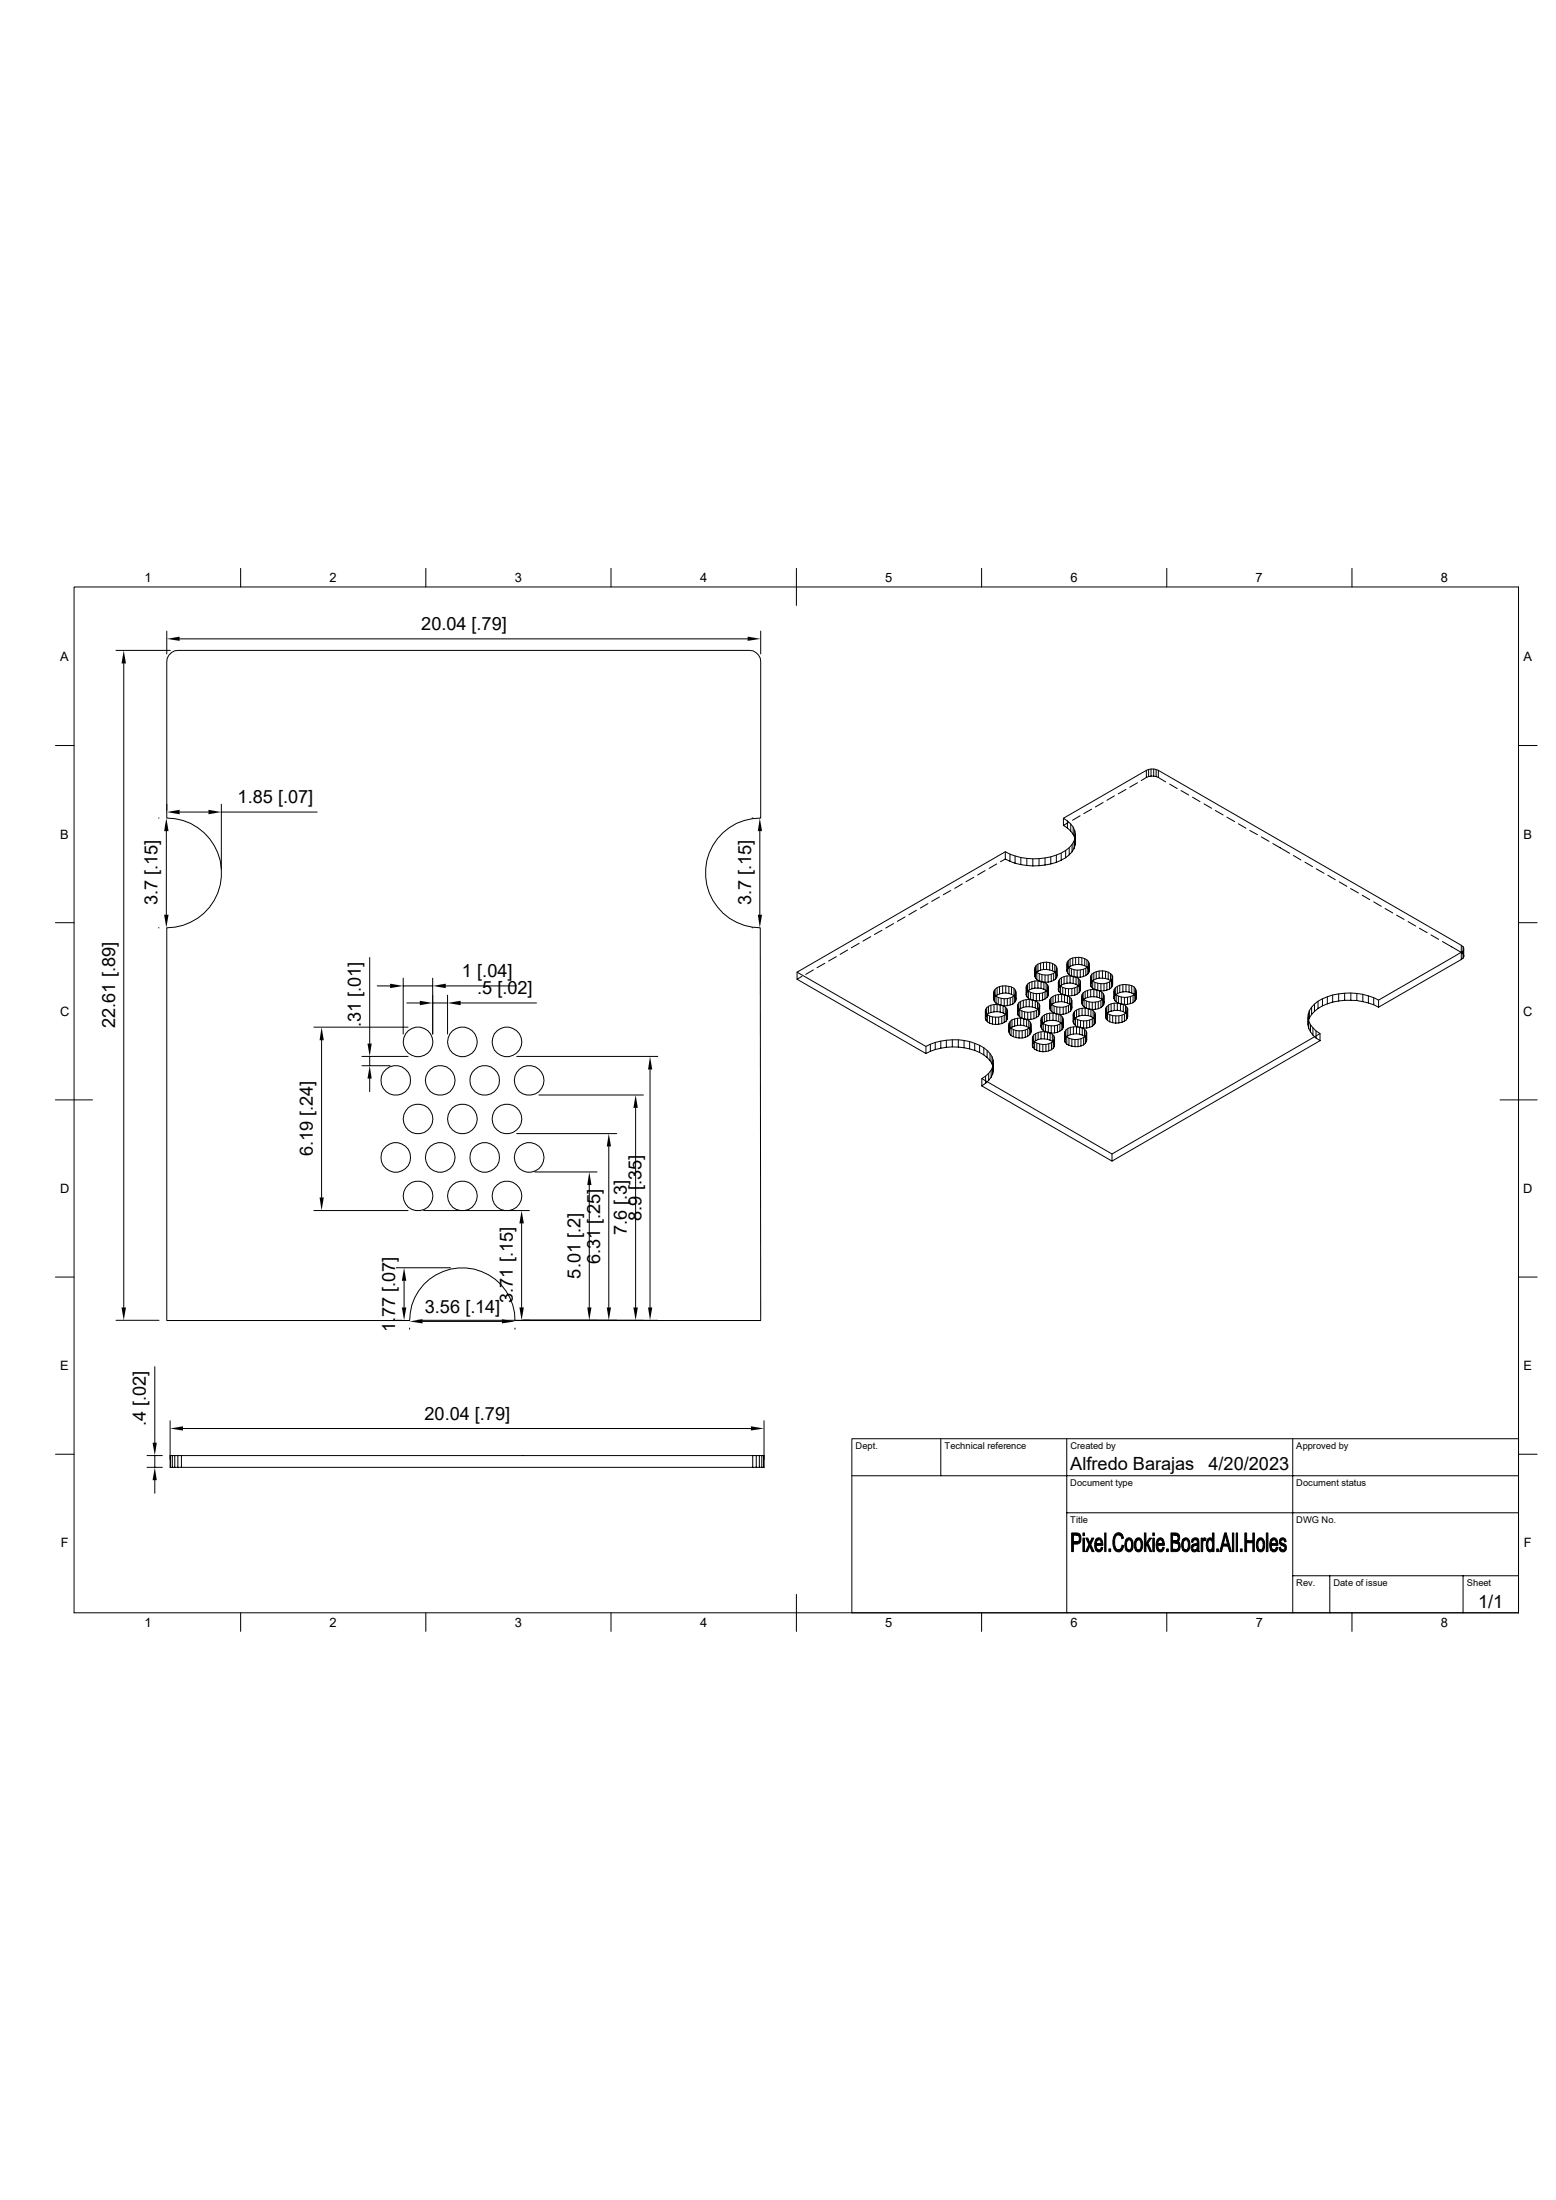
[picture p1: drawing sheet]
<svg xmlns="http://www.w3.org/2000/svg" width="297mm" height="420mm" viewBox="0 0 297 420" stroke-linecap="round" stroke-linejoin="round" font-family="sans-serif">
<g fill="none" stroke="#000" stroke-width=".19">
<path d="M14.1 112.1h275.8v195.8h-275.8zM45.9 108.5v3.6M81.3 108.5v3.6M116.6 108.5v3.6M152 108.5v7.1M187.4 108.5v3.6M222.7 108.5v3.6M258.1 108.5v3.6M22.1 124.2h10.4M23.6 126.7v122.9M31.8 120.5v4.3M32.3 125.1l1-.9h.7h109a2.18 2.18 0 0 1 2.2 2.1v29.9a10.5 10.5 0 0 0-10.5 10.4 10.5 10.5 0 0 0 10.4 10.5l.1 75h-46.9a10.1 10.1 0 0 0-10.1-10.1 10.1 10.1 0 0 0-10 10.1h-46.4v-75a10.5 10.5 0 0 0 10.5-10.5 10.5 10.5 0 0 0-10.5-10.4v-29.9l.1-.7z"/>
<path d="M34.3 122h108.4M145.2 120.5v4.3M10.6 142.3h3.5M30.3 156.2h.1M31.7 158.7v15.9M31.8 153.5v1.2M34.3 155h5.5M42.2 153.5v12.4M42.2 155h18.3M143.6 156.2h.1M145 158.7v15.9M203 156.2v1.4l.8 .5"/>
<path d="M203.8 156.7v1.4l.6 .6M204 157l-1 .6M204.4 157.3v1.4l.5 .6M204.9 157.9v1.4l.2 .6M205.1 158.6l.2 2M205.2 159.9v1.4l-.2 .7M205.3 159.3l-.1 2M206.2 155.7l-1.5 .9M208.4 154.5l-1.5 .8M210.6 153.2l-1.5 .9M212.7 151.9l-1.4 .9M214.9 150.7l-1.5 .9"/>
<path d="M217.1 149.4l-1.5 .9M218.8 147.1v1.3l-1 .6M219.2 146.9v1.4l-.4 .1M219.7 146.8v1.4l-.5 .1M220.2 146.8v1.4h-.5M220.7 146.9v1.4l-.5-.1M221.1 147.1v1.3l-.4-.1M221.1 148.4l1.4 .9M223.3 149.7l1.4 .8M225.4 150.9l1.5 .9M227.6 152.2l1.5 .8M229.8 153.5l1.5 .8"/>
<path d="M232 154.7l1.5 .9M234.2 156l1.5 .8M236.4 157.3l1.4 .8M238.5 158.5l1.5 .8M240.7 159.8l1.5 .8M289.9 142.3h3.5M10.6 176.1h3.5M30.3 177.1h.1M143.6 177.1h.1M166.2 178.8l-1.5 .9M168.4 177.6l-1.5 .8M170.6 176.3l-1.5 .9"/>
<path d="M172.8 175l-1.5 .9M174.9 173.8l-1.4 .8M177.1 172.5l-1.4 .9M179.3 171.2l-1.5 .9M181.5 170l-1.5 .8M183.7 168.7l-1.5 .9M185.9 167.5l-1.5 .8M188 166.2l-1.4 .8M190.2 164.9l-1.4 .9M191.9 162.6v1.4l-.9 .5M192.8 163.1v1.3l-.9-.4M193.8 163.4v1.4l-1-.4"/>
<path d="M194.9 163.7v1.4l-1.1-.3M196 163.9v1.3l-1.1-.1M197.1 164v1.3l-1.1-.1M198.3 163.9v1.4h-1.2M199.5 163.8v1.3l-1.2 .2M200.6 163.6v1.3l-1.1 .2M201.6 163.2v1.4l-1 .3M202.6 162.9v1.3l-1 .4M203.4 162.3v1.4l-.8 .5M204.1 161.8v1.4l-.7 .5M204.6 161.2v1.4l-.5 .6M205 160.6v1.4l-.4 .6"/>
<path d="M243 161l3.2 1.9M246.9 163.3l1.4 .9M249.1 164.6l1.4 .8M251.2 165.9l1.5 .8M253.4 167.1l1.5 .8M255.7 168.4l1.4 .8M257.8 169.6l1.5 .9M260 170.9l1.5 .8M262.2 172.2l1.5 .8M264.4 173.4l1.5 .9M266.6 174.7l1.4 .8M268.8 175.9l1.4 .9"/>
<path d="M270.9 177.2l1.5 .9M273.1 178.5l1.5 .8M275.3 179.7l3.6 2.1 .4 .3 .1 .5M289.9 176.1h3.5M59.9 196.1h18M61.4 198.6v30M70.6 182.8v16.4M72 188.2h2.5M77 186.7v10.7M77 188.2h5.6M77.6 191.5h2.5M82.6 191.5h2.8"/>
<path d="M82.6 186.7v10.7M85.1 188.2h13.5M85.4 190v7.4M87.9 191.5h14.5M152.1 185.6v1.3l24.6 14.2M152.1 185.6l39.8-23a11.9 11.9 0 0 0 11.5-.3 3.2 3.2 0 0 0 .4-5.6l-.8-.5 15.8-9.1a2.58 2.58 0 0 1 2.3 0l58.2 33.6a.67 .67 0 0 1-.4 1.1l-15.8 9.1a12.2 12.2 0 0 0-11.5 .2 3.3 3.3 0 0 0-1.8 3.8 5 5 0 0 0 2.2 2.4l-39.7 23-24.9-14.4a3.3 3.3 0 0 0 2-4.2 7.7 7.7 0 0 0-6.5-3.2 11.9 11.9 0 0 0-6.2 1.3zM153.1 186.4l-1 .5M155.2 185.2l-1.4 .8M157.4 183.9l-1.4 .8M159.6 182.6l-1.4 .9M161.8 181.4l-1.4 .8M164 180.1l-1.5 .8"/>
<path d="M176.7 199.8v1.3l.9-.4M177.6 199.3v1.4l.9-.3M178.5 199v1.4l1.1-.3M179.6 198.8v1.3l1-.2M180.6 198.6v1.3h1.2M181.8 198.5v1.4h1.1M182.9 198.5v1.4l1.1 .1M184 198.6v1.4l1.1 .2M185.1 198.8v1.4l1 .3M186.1 199.2v1.3l.9 .4M187 199.6v1.3l.8 .5M188.1 193.1v1.3v-.3"/>
<path d="M188.1 192.7v1.4M188.2 193.4v1.4l-.1-.4M188.3 192.4a2.94 2.94 0 0 1 3.9 .1 1.05 1.05 0 0 1-1 1.6 2.81 2.81 0 0 1-3-.7l-.1-.7zM188.3 192.4v1.4M188.3 193.8l-.2 .3M188.4 193.7l-.1 .1M188.5 193.7v1.4l-.3-.3M188.7 192.1v1.4l.4-.2M188.7 193.5l-.3 .2M188.9 194v1.3l-.4-.2M189.1 191.9v1.4l.6-.1M189.4 194.1v1.4"/>
<path d="M189.7 189.5v1.4v-.4M189.7 191.8v1.4l.6-.1M189.7 189.2v1.3M189.8 189.9v1.3l-.1-.3M189.9 188.8v1.4M189.9 190.2l-.2 .3M189.9 188.8a3.1 3.1 0 0 1 3.6-.1 1.03 1.03 0 0 1 .3 1.1 1.03 1.03 0 0 1-1 .7 2.87 2.87 0 0 1-3-.6l-.1-.4zM190 194.2v1.4M190.1 190.2v1.3l-.3-.3M190.3 191.8v1.3l.6 .1M190.3 188.6v1.3l.5-.2M190.3 189.9l-.4 .3"/>
<path d="M190.5 190.4v1.4l-.4-.3M190.6 194.2v1.3M190.8 188.3v1.4l.6-.1M190.9 191.8v1.4l.6 .2v-1.4M191.1 190.6v1.3M191.2 194.1v1.3M191.4 188.2v1.4h.6M191.5 193.4l.4 .2M191.7 190.7v1.3M191.7 193.8v1.4M191.9 193.6l.3 .3M191.9 192.2v1.4"/>
<path d="M192 188.2v1.4l.6 .1M192.1 193.5v1.4M192.2 193.9a.88 .88 0 0 1-.5 1.3 3.3 3.3 0 0 1-2.8 .1M192.2 192.5v1.4M192.2 193.3v1.3M192.3 190.6v1.4M192.3 192.9v1.4M192.6 195.7v1.3v-.3M192.6 188.3v1.4l.5 .1v-1.4M192.6 195.3v1.4M192.7 196v1.4l-.1-.4M192.8 190.5v1.4"/>
<path d="M192.8 195v1.3M192.8 196.3l-.2 .4M192.8 195a2.94 2.94 0 0 1 3.9 .2 .87 .87 0 0 1-.5 1.2 2.92 2.92 0 0 1-3.5-.4l-.1-.7zM193 196.3v1.4l-.3-.3M193.1 189.8l.4 .3M193.2 194.7v1.4l.5-.2M193.2 196.1l-.4 .2M193.3 190.3v1.4M193.4 196.6v1.3l-.4-.2M193.5 190.1l.3 .3M193.5 188.7v1.4M193.7 194.5v1.4l.5-.2"/>
<path d="M193.7 190v1.4M193.8 190.4a1.02 1.02 0 0 1-1 1.5 3.2 3.2 0 0 1-2.3-.1M193.8 189v1.4M193.9 189.7v1.4M193.9 189.4v1.3M193.9 196.7v1.4M194.2 194.4v1.3h.6M194.2 192.1v1.4l.1-.4M194.3 191.8v1.3M194.4 192.4v1.4l-.2-.3M194.5 191.4v1.4M194.5 192.8l-.2 .3"/>
<path d="M194.5 191.4a2.94 2.94 0 0 1 3.8 .2 1.02 1.02 0 0 1-.9 1.5 2.81 2.81 0 0 1-3-.7l-.1-.6zM194.5 196.8v1.4M194.6 192.7v1.4l-.2-.3M194.8 194.4v1.3l.6 .1M194.8 191.2v1.3l.5-.2M194.8 192.5l-.3 .3M195.1 193v1.4l-.5-.3M195.1 196.8v1.4M195.3 191v1.3l.6-.1M195.4 194.4v1.4l.6 .2v-1.4M195.6 193.2v1.4M195.7 196.6v1.4"/>
<path d="M195.9 190.8v1.4h.6M195.9 188.6v1.3v-.3M195.9 188.2v1.4M196 196l.4 .2M196 188.9v1.4l-.1-.4M196.1 187.9a2.94 2.94 0 0 1 3.9 .1 .92 .92 0 0 1-.5 1.4 3 3 0 0 1-3.5-.5l-.1-.7zM196.1 187.9v1.4M196.1 189.3l-.2 .3M196.2 193.3v1.3M196.2 196.4v1.4M196.3 189.2v1.4l-.3-.3M196.4 196.2l.3 .3"/>
<path d="M196.4 194.9v1.3M196.5 190.8v1.4h.6M196.5 187.6v1.4l.5-.2M196.5 189l-.4 .3M196.6 196.2v1.3M196.7 196.5a.92 .92 0 0 1-.5 1.3 3.1 3.1 0 0 1-2.8 .1M196.7 195.2v1.3M196.7 189.4v1.4l-.4-.2M196.8 193.2v1.4M196.8 195.8v1.4M196.8 195.5v1.3M197 187.4v1.4l.5-.2"/>
<path d="M197.1 198.2v1.4v-.3M197.1 190.9v1.3l.5 .2v-1.3M197.1 197.9v1.4M197.2 198.6v1.4l-.1-.4M197.2 189.6v1.4M197.3 197.6a2.93 2.93 0 0 1 3.9 .1 1.06 1.06 0 0 1-1 1.6 3 3 0 0 1-3-.7l-.1-.4zM197.3 197.6v1.4M197.3 199l-.2 .3M197.4 193.1v1.4M197.5 198.9v1.4l-.3-.3M197.5 187.3v1.3h.6M197.5 185v1.4l.1-.3"/>
<path d="M197.6 184.7v1.4M197.6 192.4l.4 .3M197.7 185.3v1.4l-.2-.3M197.7 197.3v1.4l.5-.2M197.7 198.7l-.4 .3M197.8 184.3a2.94 2.94 0 0 1 3.8 .2 .92 .92 0 0 1-.5 1.3 3.4 3.4 0 0 1-3.2-.1 .89 .89 0 0 1-.1-1.4zM197.8 184.3v1.4M197.8 185.7l-.2 .4M197.8 189.7v1.4M197.8 192.9v1.4M197.9 199.1v1.4l-.4-.2M197.9 185.7v1.3l-.2-.3"/>
<path d="M198 192.7l.3 .3M198 191.3v1.4M198.1 187.2v1.4l.6 .1M198.1 184.1v1.3l.5-.2M198.1 185.4l-.3 .3M198.2 197.1v1.4l.5-.2M198.2 192.6v1.4M198.3 193a.9 .9 0 0 1-.5 1.3 3.3 3.3 0 0 1-2.7 .1M198.3 191.6v1.4M198.4 185.9v1.4l-.5-.3M198.4 189.7v1.4M198.4 192.3v1.4"/>
<path d="M198.5 191.9v1.4M198.5 199.3v1.4M198.6 183.9v1.3l.6-.1M198.7 197v1.3h.6M198.7 194.7v1.4l.1-.4M198.7 187.3v1.4l.6 .1v-1.3M198.8 194.4v1.3M198.8 195.1v1.3l-.1-.3M198.9 186.1v1.4M199 194.1a2.99 2.99 0 0 1 3.8 .1 .9 .9 0 0 1-.5 1.3 3.1 3.1 0 0 1-3.5-.4v-.7zM199 194.1v1.3M199 195.4l-.2 .3"/>
<path d="M199 189.6v1.3M199.1 199.4v1.4M199.1 195.4v1.3l-.3-.3M199.2 183.7v1.4h.6M199.3 188.8l.4 .3M199.3 196.9v1.4l.6 .1M199.3 193.8v1.3l.5-.2M199.3 195.1l-.3 .3M199.5 186.1v1.4M199.5 189.4v1.3M199.6 195.6v1.4l-.5-.3M199.6 199.4v1.3"/>
<path d="M199.7 189.1l.3 .3M199.7 187.7v1.4M199.8 183.7v1.4l.6 .1M199.8 193.5v1.4l.6-.1M199.9 189.1v1.3M199.9 197v1.4l.5 .2v-1.4M200 189.4a.9 .9 0 0 1-.5 1.3 3.3 3.3 0 0 1-2.8 .1M200 188v1.4M200.1 186.1v1.4M200.1 188.4v1.7M200.1 195.8v1.3M200.2 199.3v1.3"/>
<path d="M200.4 193.4v1.4h.6M200.4 191.2v1.3v-.3M200.4 183.8v1.4l.5 .1v-1.4M200.4 190.8v1.4M200.4 198.6l.5 .2M200.5 191.5v1.4l-.1-.4M200.6 190.5v1.4M200.6 191.9l-.2 .3M200.6 190.5a2.99 2.99 0 0 1 3.9 .1 .9 .9 0 0 1-.5 1.3 3.1 3.1 0 0 1-3.5-.4l-.1-.7zM200.7 186v1.4M200.7 195.8v1.4M200.7 199.1v1.3"/>
<path d="M200.8 191.8v1.4l-.3-.3M200.9 198.8l.3 .3M200.9 197.4v1.4M200.9 185.3l.4 .2M201 193.4v1.4l.6 .1M201 190.2v1.4l.5-.2M201 191.6l-.4 .3M201 198.8v1.4M201.1 185.8v1.4M201.2 199.1a.88 .88 0 0 1-.5 1.3 3.3 3.3 0 0 1-2.8 .1M201.2 197.7v1.4M201.2 192.1v1.3l-.4-.2"/>
<path d="M201.3 198.4v1.4M201.3 195.8v1.4M201.3 198.1v1.4M201.3 185.5l.3 .4M201.3 184.2v1.3M201.5 190v1.4l.5-.1M201.5 185.5v1.4M201.6 193.5v1.4l.5 .1v-1.4M201.6 185.9a.87 .87 0 0 1-.5 1.3 3.3 3.3 0 0 1-2.7 .1M201.6 184.5v1.4M201.7 185.2v1.4M201.7 192.2v1.4"/>
<path d="M201.8 184.8v1.4M201.8 195.7v1.4M202 189.9v1.4l.6-.1M202 187.6v1.4l.1-.4M202.1 187.3v1.3M202.1 195l.4 .3M202.1 188v1.3l-.1-.3M202.3 186.9a2.94 2.94 0 0 1 3.8 .2 .87 .87 0 0 1-.5 1.3 2.92 2.92 0 0 1-3.5-.4v-.7zM202.3 186.9v1.4M202.3 188.3l-.2 .3M202.3 192.3v1.4M202.3 195.5v1.3"/>
<path d="M202.4 188.3v1.3l-.3-.3M202.5 195.3l.3 .3M202.5 193.9v1.4M202.6 186.6v1.4l.5-.2M202.6 188l-.3 .3M202.6 189.9v1.3l.6 .1M202.7 195.2v1.4M202.8 195.6a.87 .87 0 0 1-.5 1.2 3.2 3.2 0 0 1-2.7 .2M202.8 194.2v1.4M202.9 188.5v1.4l-.5-.3M202.9 194.9v1.4M202.9 192.3v1.3"/>
<path d="M202.9 194.5v1.4M203.1 186.4v1.4l.6-.1M203.2 197.3v1.4v-.4M203.2 189.9v1.4l.6 .2v-1.4M203.2 197v1.3M203.3 197.7v1.3l-.1-.3M203.4 188.7v1.3M203.5 196.6v1.4M203.5 198l-.3 .3M203.5 196.6a2.93 2.93 0 0 1 3.8 .2 .88 .88 0 0 1-.5 1.3 2.99 2.99 0 0 1-3.5-.4l-.1-.4zM203.5 192.2v1.3M203.6 198v1.3l-.3-.3"/>
<path d="M203.7 186.3v1.4h.6M203.7 184.1v1.3v-.3M203.7 183.7v1.4M203.8 191.5l.4 .2M203.8 184.4v1.4l-.1-.4M203.8 196.3v1.4l.5-.2M203.8 197.7l-.3 .3M203.9 183.4v1.3M203.9 184.7l-.2 .4M203.9 183.4a2.94 2.94 0 0 1 3.9 .2 .87 .87 0 0 1-.5 1.2 2.92 2.92 0 0 1-3.5-.4l-.1-.7zM204 188.8v1.3M204 191.9v1.4"/>
<path d="M204 198.2v1.4l-.4-.3M204.1 184.7v1.4l-.3-.3M204.2 191.7l.3 .3M204.2 190.3v1.4M204.3 186.3v1.4h.6M204.3 183.1v1.4l.5-.2M204.3 184.5l-.4 .2M204.3 196.1v1.4l.6-.1M204.3 191.6v1.4M204.5 192a.87 .87 0 0 1-.5 1.3 3.2 3.2 0 0 1-2.8 .1M204.5 190.6v1.4M204.5 185v1.3l-.4-.2"/>
<path d="M204.6 188.7v1.4M204.6 191v1.7M204.6 198.4v1.3M204.8 182.9v1.4l.5-.2M204.9 193.8v1.3v-.3M204.9 186.4v1.3l.5 .2v-1.3M204.9 196v1.4h.6M204.9 193.4v1.4M205 194.1v1.4l-.1-.4M205 185.1v1.4M205.1 193.1v1.4M205.1 194.5l-.2 .3"/>
<path d="M205.1 193.1a2.93 2.93 0 0 1 3.9 .2 .88 .88 0 0 1-.5 1.2 2.99 2.99 0 0 1-3.5-.4l-.1-.3zM205.1 188.6v1.4M205.2 198.5v1.3M205.3 194.4v1.4l-.3-.3M205.3 182.8v1.3h.6M205.4 187.9l.4 .3M205.5 196v1.4h.6M205.5 192.8v1.4l.5-.2M205.5 194.2l-.4 .3M205.6 185.2v1.4M205.6 188.4v1.4M205.7 194.6v1.4l-.4-.2"/>
<path d="M205.8 198.4v1.4M205.8 188.2l.3 .3M205.8 186.8v1.4M205.9 182.8v1.3l.6 .1M206 192.6v1.4l.5-.2M206 188.1v1.4M206.1 196.1v1.3l.5 .2v-1.3M206.1 188.5a1.28 1.28 0 0 1-1.5 1.6h-.6l-1.1-.2M206.1 187.1v1.4M206.2 185.2v1.4M206.2 187.8v1.3M206.2 187.5v1.3"/>
<path d="M206.2 194.8v1.4M206.3 198.3v1.4M206.5 190.2v1.4v-.4M206.5 182.8v1.4l.6 .2v-1.4M206.5 192.5v1.3h.6M206.5 189.9v1.3M206.6 197.6l.4 .3M206.6 190.5v1.4l-.1-.3M206.8 189.5v1.4M206.8 190.9l-.3 .3M206.8 189.5a2.93 2.93 0 0 1 3.8 .2 1.28 1.28 0 0 1-1.5 1.6 2.21 2.21 0 0 1-2.6-1.1zM206.8 185v1.4"/>
<path d="M206.8 194.9v1.4M206.8 198.1v1.4M206.9 190.8v1.4l-.3-.3M207 197.9l.3 .3M207 196.5v1.4M207.1 184.4l.4 .2M207.1 192.4v1.4l.6 .1M207.1 189.3v1.3l.5-.2M207.1 190.6l-.3 .3M207.2 197.8v1.4M207.3 184.8v1.4M207.3 198.2a1.06 1.06 0 0 1-1 1.5 3.5 3.5 0 0 1-2.3-.1"/>
<path d="M207.3 196.8v1.4M207.3 191.1v1.4l-.4-.3M207.4 197.5v1.3M207.4 194.9v1.4M207.4 197.1v1.4M207.5 184.6l.3 .3M207.5 183.3v1.3M207.6 189.1v1.3l.6-.1M207.6 184.6v1.3M207.7 192.5v1.4l.5 .2v-1.4M207.8 184.9a.92 .92 0 0 1-.5 1.3 3.1 3.1 0 0 1-2.8 .1M207.8 183.6v1.3"/>
<path d="M207.9 184.2v1.4M207.9 183.9v1.4M207.9 191.3v1.4M208 194.7v1.4M208.2 186.6v1.4v-.3M208.2 188.9v1.4h.6M208.2 186.3v1.4M208.2 194.1l.5 .2M208.3 187v1.4l-.1-.4M208.4 186v1.4M208.4 187.4l-.2 .3M208.4 186a2.93 2.93 0 0 1 3.9 .1 1.06 1.06 0 0 1-1 1.6 3 3 0 0 1-3-.7l-.1-.4z"/>
<path d="M208.5 191.3v1.4M208.5 194.5v1.4M208.6 187.3v1.4l-.3-.3M208.7 194.3l.3 .3M208.7 193v1.3M208.8 188.9v1.4h.6M208.8 185.7v1.4l.5-.2M208.8 187.1l-.4 .3M208.8 194.3v1.3M209 194.6a1.05 1.05 0 0 1-1 1.5 4 4 0 0 1-2.3-.1M209 193.3v1.3M209 187.5v1.4l-.4-.2"/>
<path d="M209.1 191.3v1.4M209.1 193.6l-.1 1.7M209.3 185.5v1.4l.5-.2M209.4 189v1.3l.5 .2v-1.4M209.5 187.7v1.4M209.6 191.2v1.4M209.8 185.4v1.3h.6M209.9 190.5l.4 .3M210.1 187.8v1.4M210.1 191v1.4M210.3 190.8l.3 .3M210.3 189.4v1.4"/>
<path d="M210.4 185.3v1.4l.6 .1M210.5 190.7v1.4M210.6 191.1a1.05 1.05 0 0 1-1 1.5 4 4 0 0 1-2.3-.1M210.6 189.7v1.4M210.7 190.4v1.4M210.7 187.8v1.3M210.7 190v1.4M211 192.8v1.4l.1-.4M211 185.4v1.4l.5 .1v-1.3M211.1 192.4v1.4M211.2 193.2v1.3l-.2-.3M211.3 192.2a2.94 2.94 0 0 1 3.8 .1 1.05 1.05 0 0 1-.9 1.5 2.81 2.81 0 0 1-3-.6l-.1-.8z"/>
<path d="M211.3 187.7v1.3M211.3 192.2v1.3M211.3 193.5l-.2 .3M211.4 193.5v1.3l-.2-.3M211.5 186.9l.5 .3M211.6 191.9v1.3l.5-.2M211.6 193.2l-.3 .3M211.8 187.5v1.3M211.8 193.7v1.4l-.4-.3M212 187.2l.3 .3M212 185.8v1.4M212.1 191.6v1.4l.6-.1"/>
<path d="M212.1 187.2v1.4M212.3 187.5a.88 .88 0 0 1-.5 1.3 3.3 3.3 0 0 1-2.8 .1M212.3 186.1v1.4M212.3 186.8v1.4M212.4 186.5v1.4M212.4 193.9v1.3M212.6 189.3v1.3l.1-.3M212.7 191.5v1.4h.6M212.7 188.9v1.4M212.8 189.6v1.4l-.2-.4M212.9 188.6v1.3M212.9 189.9l-.2 .4"/>
<path d="M212.9 188.6a3.1 3.1 0 0 1 3.6-.2 1.03 1.03 0 0 1 .3 1.2 1.03 1.03 0 0 1-1 .6 2.87 2.87 0 0 1-3-.6l-.1-.7zM213 193.9v1.4M213.1 189.9v1.4l-.3-.3M213.3 191.5v1.4l.6 .1M213.3 188.3v1.4l.4-.2M213.3 189.7l-.4 .2M213.5 190.2v1.3l-.4-.2M213.6 193.9v1.4M213.7 188.1v1.4l.6-.1M213.9 191.6v1.4l.5 .1v-1.4M214 190.3v1.4M214.2 193.8v1.4"/>
<path d="M214.3 188v1.4l.6-.1M214.4 193.1l.4 .3M214.6 190.4v1.4M214.6 193.6v1.3M214.8 193.4l.3 .3M214.8 192v1.4M214.9 188v1.3l.6 .1M215 193.3v1.4M215.1 193.7a.88 .88 0 0 1-.5 1.2 3.3 3.3 0 0 1-2.8 .2M215.1 192.3v1.4M215.2 193v1.4M215.2 190.4v1.3"/>
<path d="M215.3 192.6v1.4M215.5 188v1.4l.5 .2v-1.4M215.8 190.2v1.4M216 189.6l.5 .2M216.3 190v1.4M216.5 189.8l.2 .3M216.5 188.4v1.4M216.6 189.8v1.3M216.7 190.1a1.02 1.02 0 0 1-.9 1.5 3.2 3.2 0 0 1-2.3-.1M216.7 188.8v1.3M216.8 189.4v1.4M216.9 189.1v1.4"/>
<path d="M249.7 194.3v1.4M249.7 195a3.8 3.8 0 0 0 2.3 3.7M249.7 193.6v1.4M249.8 194.9v1.4M249.9 194.3l-.2 .7M249.9 192.9v1.4M250.1 195.6v1.4M250.4 192.3v1.4M250.6 196.2v1.4M250.9 191.7v1.4M251.2 196.8v1.4M251.6 191.1v1.4"/>
<path d="M252 198.7l-39.7 23M252 197.3v1.4M252.4 190.7v1.3M253.4 190.3v1.3M254.4 189.9v1.4M255.5 189.7v1.4M256.7 189.6v1.4M257.9 189.6v1.4M259 189.7v1.3M260.1 189.8v1.4M261.2 190.1v1.4M262.2 190.5v1.3"/>
<path d="M263.1 190.9v1.4M278.9 180.5v2.7M279.3 180.7v2.2M279.4 182.6l-.5 .6-15.8 9.1a12.3 12.3 0 0 0-11.5 .2l-1.2 1.2-.5 .6M279.4 181.3v1.3M10.6 210h7.1M69.1 201.7h8.8M69.1 203.5h5.4M70.6 201.7v1.8M70.6 205.9v2.5M98.6 201.7h27M98.6 216.4h19.1"/>
<path d="M102.9 209h19.9M116.2 218.9v30.7M121.3 211.5v38.1M124.1 204.2v45.4M187.4 205.9v1.4l24.9 14.4v-1.4M187.8 200v1.4l.6 .5M188.1 205.4v1.4l-.7 .5M188.4 200.5v1.4l.6 .6M188.7 204.9v1.3l-.6 .6M189 201.1v1.4l.4 .6M189.2 204.3v1.4l-.5 .5M189.4 201.7v1.4l.2 .7"/>
<path d="M189.5 203.7v1.3l-.3 .7M189.6 202.4v1.4M189.6 203.8v.6M189.6 203l-.1 2M286.3 210h7.1M59.9 231.1h18M80.9 231.1h20.1M99.6 233.6v16M102.1 223.7h11.9M112.5 226.2v23.4M10.6 243.8h3.5M22.1 252.1h8.3"/>
<path d="M75.6 252.1h1.1M75.6 242h10.4M77.1 244.5v5.1M78.2 253.5v.2M79.7 252.1h45.9M80.6 252.3h15.2M98.3 253.5v.2M289.9 243.8h3.5M10.6 277.6h3.5M28.1 277.9h2.9M29.5 260.9v14.5M29.5 277.9v2.2"/>
<path d="M32.5 271.2v8.9h111.2M32.5 277.9h113.3M32.6 277.9v2.2M32.9 277.9v2.2M33.4 277.9v2.2M34 277.9v2.2M34.6 277.9v2.2M34.9 272.7h108.4M143.7 277.9v2.2h.7M144.4 277.9v2.2h.5M144.9 277.9v2.2h.5M145.4 277.9v2.2h.4"/>
<path d="M145.8 271.2v8.9v-2.2M179.6 274.7v7M203.6 274.7v33.2M246.8 274.7v33.2M289.9 274.7h-127.3v33.2M289.9 277.6h3.5M28.1 280.1h2.9M29.5 282.6v2.5M162.6 281.7h127.3M203.6 288.8h86.3M45.9 307.9v3.5M81.3 307.9v3.5"/>
<path d="M116.6 307.9v3.5M152 304.4v7M187.4 307.9v3.5M222.7 307.9v3.5M246.8 300.8h43.1M253.8 300.8v7.1M258.1 307.9v3.5M279.3 300.8v7.1"/>
<circle cx="79.8" cy="198.9" r="2.83"/>
<circle cx="88.3" cy="198.9" r="2.83"/>
<circle cx="96.8" cy="198.9" r="2.81"/>
<circle cx="75.6" cy="206.2" r="2.83"/>
<circle cx="79.8" cy="213.6" r="2.84"/>
<circle cx="84" cy="206.2" r="2.84"/>
<circle cx="88.3" cy="213.6" r="2.84"/>
<circle cx="92.5" cy="206.2" r="2.83"/>
<circle cx="96.8" cy="213.6" r="2.83"/>
<circle cx="101" cy="206.2" r="2.84"/>
<circle cx="75.5" cy="221" r="2.81"/>
<circle cx="79.8" cy="228.3" r="2.84"/>
<circle cx="84" cy="221" r="2.83"/>
<circle cx="88.3" cy="228.3" r="2.84"/>
<circle cx="92.5" cy="221" r="2.81"/>
<circle cx="96.8" cy="228.3" r="2.83"/>
<circle cx="101" cy="221" r="2.83"/>
</g>
<g fill="#000" stroke="#000" stroke-width=".19">
<path d="M204.6 292.7h1.4l.2 .4h-1.3v1.2l1.3 .1-.5 .4h-.8v1.4h-.3z" fill-rule="evenodd"/>
<path d="M205.5 293.1h.7l.1 .3-.1 1-1.3-.1h.6a.64 .64 0 0 0 .5-.6 .64 .64 0 0 0-.5-.6z" fill-rule="evenodd"/>
<path d="M206.7 293.6h.3v2.6h-.3z" fill-rule="evenodd"/>
<path d="M206.7 292.7h.3v.5h-.3z" fill-rule="evenodd"/>
<path d="M207.3 293.6h.3l1.2 2.6h-.4z" fill-rule="evenodd"/>
<path d="M207.9 294.9l.1 .3-.4 1h-.4z" fill-rule="evenodd"/>
<path d="M208.4 293.6h.4l-.6 1.3-.2-.4z" fill-rule="evenodd"/>
<path d="M209.2 293.9h.6l-.4 .2-.1 .6h1.2v.1v.2h-1.2l.1 .7 .4 .2h-.6l-.2-.4v-.9z" fill-rule="evenodd"/>
<path d="M209.3 293.8a.7 .7 0 0 1 .7-.1 .7 .7 0 0 1 .4 .6l.1 .4h-1.2h.9l-.2-.7-.8-.1z" fill-rule="evenodd"/>
<path d="M209.2 295.9h.6l.4-.5h.3a.72 .72 0 0 1-.5 .8 .72 .72 0 0 1-.8-.3z" fill-rule="evenodd"/>
<path d="M210.9 292.7h.2v3.5h-.2z" fill-rule="evenodd"/>
<path d="M211.7 295.7h.3v.5h-.3z" fill-rule="evenodd"/>
<path d="M212.9 292.9a.83 .83 0 0 1 1.3 .1h-.7a1.21 1.21 0 0 0-.7 1.6 1.11 1.11 0 0 0 .7 1.3h.7a.94 .94 0 0 1-1.1 .3 .94 .94 0 0 1-.6-1v-1.4z" fill-rule="evenodd"/>
<path d="M214.2 295l.3 .1-.3 .8h-.7a.82 .82 0 0 0 .7-.9z" fill-rule="evenodd"/>
<path d="M213.5 293h.7l.3 .6-.4 .2-.2-.7z" fill-rule="evenodd"/>
<path d="M214.9 293.9h.6a1.21 1.21 0 0 0-.4 1.7l.4 .3h-.6l-.1-.3-.1-.9z" fill-rule="evenodd"/>
<path d="M215 293.8a.79 .79 0 0 1 .9-.1 .79 .79 0 0 1 .4 .9 1.29 1.29 0 0 1-.8 1.6l-.6-.3h.6a1.28 1.28 0 0 0 .3-1.8l-.3-.2h-.6z" fill-rule="evenodd"/>
<path d="M216.7 293.9h.6a1.3 1.3 0 0 0-.3 1.8l.3 .2h-.6a2.44 2.44 0 0 1 0-2z" fill-rule="evenodd"/>
<path d="M216.9 293.8a.73 .73 0 0 1 .8-.1 .73 .73 0 0 1 .4 .8 1.3 1.3 0 0 1-.8 1.7h-.3l-.3-.3h.6a1.3 1.3 0 0 0 0-2h-.6z" fill-rule="evenodd"/>
<path d="M218.4 292.7h.3v2l.2 .2-.2 .3v1h-.3z" fill-rule="evenodd"/>
<path d="M219.4 293.6h.4l-.7 1 .7 1.6h-.3l-.8-1.5z" fill-rule="evenodd"/>
<path d="M220 293.6h.3v2.6h-.3z" fill-rule="evenodd"/>
<path d="M220 292.7h.3v.5h-.3z" fill-rule="evenodd"/>
<path d="M220.9 293.9h.6l-.4 .2-.1 .6h1.3v.3h-1.3l.1 .5 .4 .4h-.6l-.1-.3-.1-.9z" fill-rule="evenodd"/>
<path d="M221.1 293.7a.73 .73 0 0 1 .8 0 .73 .73 0 0 1 .3 .8v.2h-1.2h1l-.1-.5-.2-.2-.8-.1z" fill-rule="evenodd"/>
<path d="M220.9 295.9h.7l.2-.2 .2-.3h.3a.74 .74 0 0 1-.6 .8 .74 .74 0 0 1-.8-.3z" fill-rule="evenodd"/>
<path d="M222.7 295.7h.3v.5h-.3z" fill-rule="evenodd"/>
<path d="M223.5 292.7h1.2l.4 .4h-1.3v1l1.2 .1-.2 .1 .3 .3h-1.3v1.2h1.3l-.5 .4h-1.1z" fill-rule="evenodd"/>
<path d="M224.3 293.1h.8l.1 .3-.2 .8-1.2-.1h.5a.53 .53 0 0 0 .6-.5 .53 .53 0 0 0-.6-.5z" fill-rule="evenodd"/>
<path d="M224.4 294.6h.7l.2 .6-.2 .6h-1.3h.6a.62 .62 0 0 0 .6-.7 .62 .62 0 0 0-.6-.5z" fill-rule="evenodd"/>
<path d="M225.8 293.9h.6a1.21 1.21 0 0 0-.4 1.7l.4 .3h-.6l-.2-.3v-.9z" fill-rule="evenodd"/>
<path d="M225.8 293.8a.79 .79 0 0 1 1-.1 .79 .79 0 0 1 .3 .9 1.29 1.29 0 0 1-.7 1.6l-.6-.3h.6a1.28 1.28 0 0 0 .3-1.8l-.3-.2h-.6z" fill-rule="evenodd"/>
<path d="M227.5 293.9h.6l-.3 .2-.1 .3h-.3z" fill-rule="evenodd"/>
<path d="M227.5 295l.1-.1h1l-.1 .1a.61 .61 0 0 0-.7 .8l.7 .2a.66 .66 0 0 1-.9 .1 .66 .66 0 0 1-.2-.9z" fill-rule="evenodd"/>
<path d="M227.6 293.8a.74 .74 0 0 1 1-.1 .74 .74 0 0 1 .3 .9v1.6h-.3v-.3h-.4l.3-.4 .1-.6h-1l.2-.1a.5 .5 0 0 0 .6-.2 .5 .5 0 0 0 .1-.5l-.3-.2h-.7z" fill-rule="evenodd"/>
<path d="M228 295.9h.6z" fill-rule="evenodd"/>
<path d="M229.3 293.6h.2v.4h.4l-.3 .4v1.8h-.3z" fill-rule="evenodd"/>
<path d="M229.7 293.7l.3-.1 .2 .1-.1 .4-.6-.1z" fill-rule="evenodd"/>
<path d="M230.6 293.8l.5-.2 .3 .3h-.4a1.36 1.36 0 0 0-.1 2h.1h-.5l-.2-.8v-.9z" fill-rule="evenodd"/>
<path d="M230.5 295.9h.9a.51 .51 0 0 1-.4 .3 .51 .51 0 0 1-.5-.3z" fill-rule="evenodd"/>
<path d="M231.4 292.7h.3v3.5h-.3v-.3h-.3a1.38 1.38 0 0 0-.1-2h.4z" fill-rule="evenodd"/>
<path d="M232.2 295.7h.4v.5h-.4z" fill-rule="evenodd"/>
<path d="M233.8 292.7h.3l-.6 2.1 .9 .3h-1l-.2 1.1h-.4z" fill-rule="evenodd"/>
<path d="M234.1 292.7l.9 3.5h-.3l-.3-1.1-.9-.3h.8l-.4-1.8z" fill-rule="evenodd"/>
<path d="M235.2 292.7h.3v3.5h-.3z" fill-rule="evenodd"/>
<path d="M236 292.7h.2v3.5h-.2z" fill-rule="evenodd"/>
<path d="M236.8 295.7h.3v.5h-.3z" fill-rule="evenodd"/>
<path d="M237.6 292.7h.4v1.4l1.1 .4h-1.1v1.7h-.4z" fill-rule="evenodd"/>
<path d="M239.1 292.7h.3v3.5h-.3v-1.7l-1.1-.4h1.1z" fill-rule="evenodd"/>
<path d="M240 293.9h.6a1.21 1.21 0 0 0-.4 1.7l.4 .3h-.6l-.1-.3-.1-.9z" fill-rule="evenodd"/>
<path d="M240.2 293.7a.79 .79 0 0 1 .9 .1 .79 .79 0 0 1 .3 .8 1.29 1.29 0 0 1-.8 1.6l-.6-.3h.6a1.28 1.28 0 0 0 .3-1.8l-.3-.2h-.6z" fill-rule="evenodd"/>
<path d="M241.7 292.7h.3v3.5h-.3z" fill-rule="evenodd"/>
<path d="M242.6 293.9h.6l-.4 .2-.1 .6h1.2v.3h-1.2v.5l.5 .4h-.6l-.2-.3v-.9z" fill-rule="evenodd"/>
<path d="M242.8 293.7a.8 .8 0 0 1 .8 .1 .8 .8 0 0 1 .3 .8l-1.2 .1h.9l-.2-.7-.8-.1z" fill-rule="evenodd"/>
<path d="M242.6 295.9h.6l.3-.2 .1-.3h.3a.74 .74 0 0 1-.5 .8 .74 .74 0 0 1-.8-.3z" fill-rule="evenodd"/>
<path d="M244.3 293.9h.6a.39 .39 0 0 0-.4 .4 .39 .39 0 0 0 .4 .4 .76 .76 0 0 1 .6 1 .76 .76 0 0 1-1.2 .3l.6-.1a.43 .43 0 0 0 .4-.5 .43 .43 0 0 0-.6-.3 .75 .75 0 0 1-.4-1.2z" fill-rule="evenodd"/>
<path d="M244.1 295.4h.3l.2 .4 .3 .1h-.6z" fill-rule="evenodd"/>
<path d="M244.4 293.7a.67 .67 0 0 1 .8 0 .67 .67 0 0 1 .3 .6h-.3v-.2l-.3-.2h-.6z" fill-rule="evenodd"/>
</g>
<g fill="#000">
<path d="M23.6 124.2l.4 2.5h-.8zM31.8 122l2.5-.5v.8zM142.7 121.5l2.5 .5-2.5 .3zM31.7 156.2l.5 2.5h-.9zM31.8 155l2.5-.4v.8zM39.8 154.6l2.4 .4-2.4 .4zM145 156.2l.5 2.5h-.8zM31.3 174.6h.9l-.5 2.5zM144.7 174.6h.8l-.5 2.5zM61.4 196.1l.4 2.5h-.8zM70.1 199.2h.9l-.4 2.5zM74.5 187.8l2.5 .4-2.5 .4z"/>
<path d="M80.1 191.1l2.5 .4-2.5 .4zM82.6 188.2l2.5-.4v.8zM85.4 191.5l2.5-.4v.8zM70.6 203.5l.4 2.4h-.9zM116.2 216.4l.4 2.5h-.8zM121.3 209l.5 2.5h-.9zM124.1 201.7l.4 2.5h-.8zM61 228.6h.8l-.4 2.5zM99.6 231.1l.4 2.5h-.9zM112.5 223.7l.4 2.5h-.8zM23.2 249.6h.8l-.4 2.5zM76.7 249.6h.9l-.5 2.5z"/>
<path d="M77.1 242l.5 2.5h-.9zM78.2 252.3l2.4-.5v.8zM95.8 251.8l2.5 .5-2.5 .3zM99.1 249.6h.9l-.4 2.5zM112.1 249.6h.8l-.4 2.5zM115.8 249.6h.8l-.4 2.5zM120.9 249.6h.9l-.5 2.5zM123.7 249.6h.8l-.4 2.5zM29.1 275.4h.8l-.4 2.5zM32.5 272.7l2.4-.4v.8zM143.3 272.3l2.5 .4-2.5 .4zM29.5 280.1l.4 2.5h-.8z"/>
</g>
<g font-size="3.5">
<text x="80.4" y="120.3">20.04 [.79]</text>
<text x="45.3" y="153.3">1.85 [.07]</text>
<text x="30.1" y="172.8" transform="rotate(-90 30.1 172.8)">3.7 [.15]</text>
<text x="143.4" y="172.8" transform="rotate(-90 143.4 172.8)">3.7 [.15]</text>
<text x="88.2" y="186.6">1 [.04]</text>
<text x="91.1" y="189.8">.5 [.02]</text>
<text x="22" y="196.2" transform="rotate(-90 22 196.2)">22.61 [.89]</text>
<text x="68.9" y="196.1" transform="rotate(-90 68.9 196.1)">.31 [.01]</text>
<text x="59.7" y="220.8" transform="rotate(-90 59.7 220.8)">6.19 [.24]</text>
<text x="122.4" y="233.1" transform="rotate(-90 122.4 233.1)">8.9 [.35]</text>
<text x="119.6" y="235.8" transform="rotate(-90 119.6 235.8)">7.6 [.3]</text>
<text x="110.8" y="244.1" transform="rotate(-90 110.8 244.1)">5.01 [.2]</text>
<text x="114.6" y="241.4" transform="rotate(-90 114.6 241.4)">6.31 [.25]</text>
<text x="81.1" y="250.6">3.56 [.14]</text>
<text x="97.9" y="248.8" transform="rotate(-90 97.9 248.8)">3.71 [.15]</text>
<text x="75.4" y="254.3" transform="rotate(-90 75.4 254.3)">1.77 [.07]</text>
<text x="27.9" y="272.2" transform="rotate(-90 27.9 272.2)">.4 [.02]</text>
<text x="81" y="271">20.04 [.79]</text>
<text x="204.3" y="280.7">Alfredo Barajas</text>
<text x="230.7" y="280.7">4/20/2023</text>
<text x="282.2" y="307">1/1</text>
</g>
<g font-size="2.5">
<text x="27.6" y="111.2">1</text>
<text x="62.9" y="111.2">2</text>
<text x="98.3" y="111.1">3</text>
<text x="133.6" y="111.2">4</text>
<text x="169" y="111.1">5</text>
<text x="204.3" y="111.1">6</text>
<text x="239.7" y="111.1">7</text>
<text x="275" y="111.1">8</text>
<text x="11.5" y="126.3">A</text>
<text x="290.8" y="126.3">A</text>
<text x="11.5" y="160.1">B</text>
<text x="290.8" y="160.1">B</text>
<text x="11.5" y="193.9">C</text>
<text x="290.7" y="193.9">C</text>
<text x="11.5" y="227.8">D</text>
<text x="290.7" y="227.8">D</text>
<text x="11.5" y="261.6">E</text>
<text x="290.8" y="261.6">E</text>
<text x="11.6" y="295.4">F</text>
<text x="290.9" y="295.4">F</text>
<text x="27.6" y="310.6">1</text>
<text x="62.9" y="310.6">2</text>
<text x="98.3" y="310.6">3</text>
<text x="133.7" y="310.6">4</text>
<text x="169" y="310.5">5</text>
<text x="204.3" y="310.6">6</text>
<text x="239.7" y="310.6">7</text>
<text x="275" y="310.6">8</text>
</g>
<g font-size="1.8">
<text x="163.3" y="276.7">Dept.</text>
<text x="180.3" y="276.7">Technical reference</text>
<text x="204.3" y="276.7">Created by</text>
<text x="247.4" y="276.7">Approved by</text>
<text x="204.3" y="283.7">Document type</text>
<text x="247.4" y="283.7">Document status</text>
<text x="204.3" y="290.8">Title</text>
<text x="247.4" y="290.8">DWG No.</text>
<text x="247.4" y="302.8">Rev.</text>
<text x="254.5" y="302.8">Date of issue</text>
<text x="280" y="302.8">Sheet</text>
</g>
</svg>
